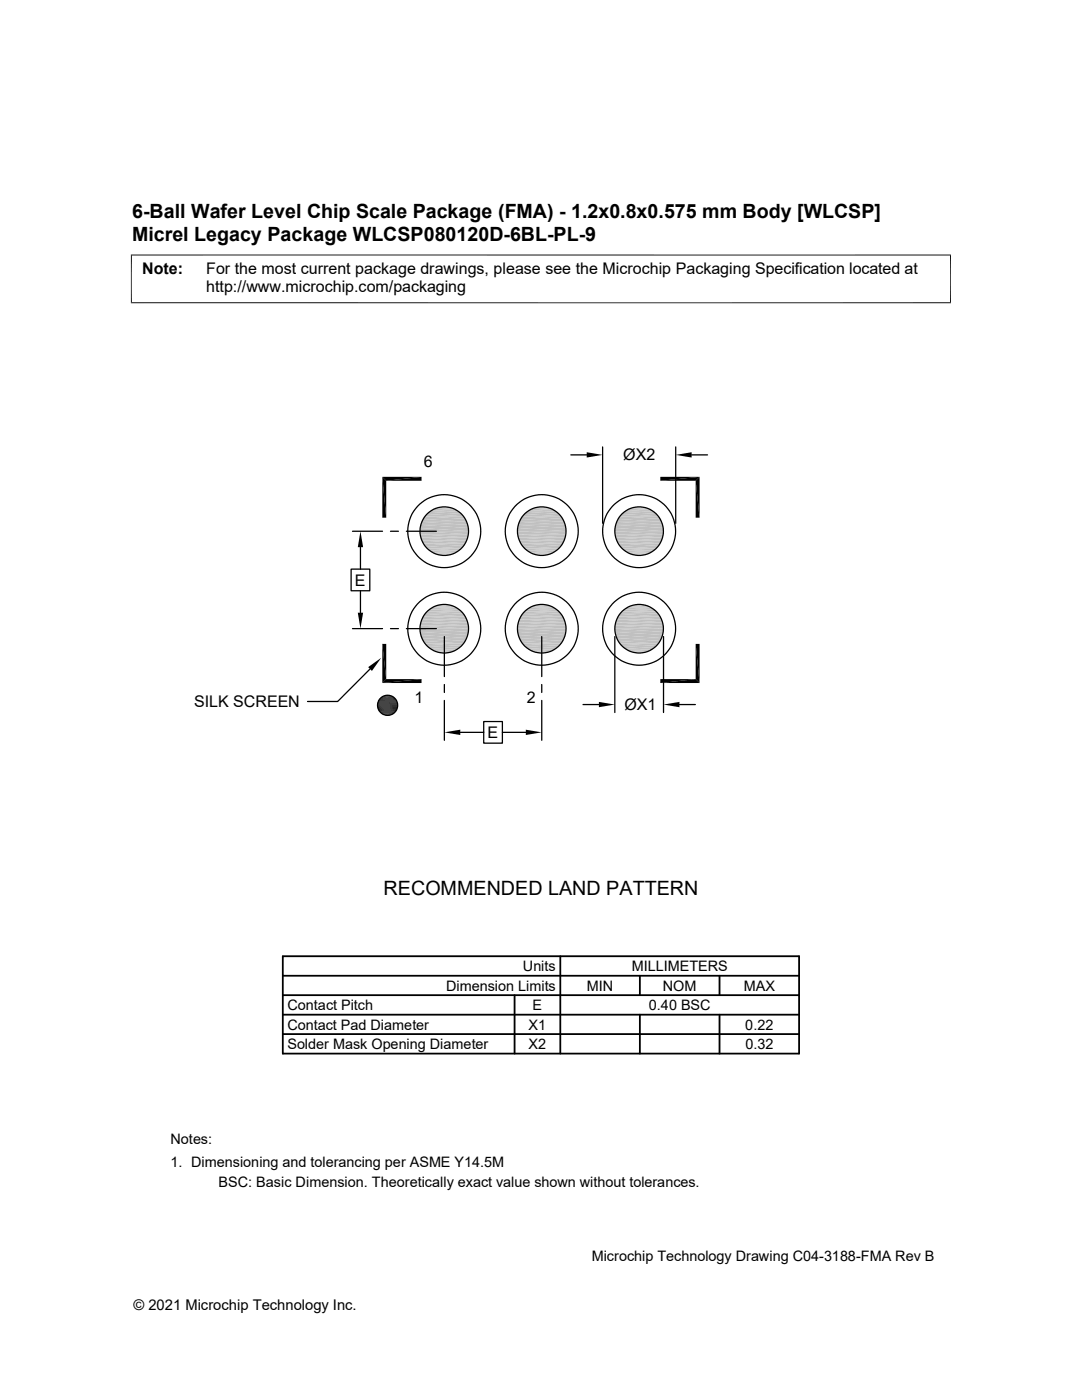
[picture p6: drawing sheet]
<svg xmlns="http://www.w3.org/2000/svg" width="216mm" height="279mm" viewBox="0 0 216 279" stroke-linecap="round" stroke-linejoin="round" font-family="sans-serif">
<g fill="#c0c0c0">
<path d="M88 101.2h1.3z"/>
<path d="M107.5 101.2h1.2z"/>
<path d="M126.9 101.2h1.3z"/>
</g>
<path d="M126.3 101.3h2.5" fill="none" stroke="#c0c0c0" stroke-width=".2"/>
<path d="M126.9 101.2l1.9 .1z" fill="#c0c0c0"/>
<path d="M106.8 101.3h2.5" fill="none" stroke="#c0c0c0" stroke-width=".2"/>
<path d="M107.5 101.2l1.8 .1z" fill="#c0c0c0"/>
<path d="M87.4 101.3h2.5" fill="none" stroke="#c0c0c0" stroke-width=".2"/>
<path d="M88 101.2l1.9 .1z" fill="#c0c0c0"/>
<path d="M86.8 101.4h3.7M106.2 101.4h3.8M125.7 101.4h3.7" fill="none" stroke="#c0c0c0" stroke-width=".21"/>
<path d="M86.2 101.7h4.9M105.7 101.7h4.8M125.1 101.7h4.9" fill="none" stroke="#c0c0c0" stroke-width=".28"/>
<path d="M85.7 102h5.9M105.1 102h6M124.6 102h5.9" fill="none" stroke="#c0c0c0" stroke-width=".36"/>
<path d="M85.2 102.4h6.9M104.6 102.4h6.9M124.1 102.4h6.9" fill="none" stroke="#c0c0c0" stroke-width=".42"/>
<g fill="#c0c0c0">
<path d="M124.1 102.6l7.3 .4h-7.7z"/>
<path d="M124.1 102.6h6.9l.4 .4z"/>
<path d="M104.6 102.6l7.4 .4h-7.8z"/>
<path d="M104.6 102.6h6.9l.5 .4z"/>
<path d="M85.2 102.6l7.3 .4h-7.7z"/>
<path d="M85.2 102.6h6.9l.4 .4z"/>
<path d="M123.7 103l8 .6h-8.4z"/>
<path d="M123.7 103h7.7l.3 .6z"/>
<path d="M104.2 103l8.1 .6h-8.4z"/>
<path d="M104.2 103h7.8l.3 .6z"/>
<path d="M84.8 103l8.1 .6h-8.5z"/>
<path d="M84.8 103h7.7l.4 .6z"/>
<path d="M123.3 103.6l8.7 .5h-9z"/>
<path d="M123.3 103.6h8.4l.3 .5z"/>
<path d="M103.9 103.6l8.7 .5h-9z"/>
<path d="M103.9 103.6h8.4l.3 .5z"/>
<path d="M84.4 103.6l8.7 .5h-8.9z"/>
<path d="M84.4 103.6h8.5l.2 .5z"/>
<path d="M123 104.1l9.2 .7h-9.4z"/>
<path d="M123 104.1h9l.2 .7z"/>
<path d="M103.6 104.1l9.2 .7h-9.4z"/>
<path d="M103.6 104.1h9l.2 .7z"/>
<path d="M84.2 104.1l9.1 .7h-9.4z"/>
<path d="M84.2 104.1h8.9l.2 .7z"/>
<path d="M122.8 104.8l9.6 .6h-9.7z"/>
<path d="M122.8 104.8h9.4l.2 .6z"/>
<path d="M103.4 104.8l9.5 .6h-9.6z"/>
<path d="M103.4 104.8h9.4l.1 .6z"/>
<path d="M83.9 104.8l9.6 .6h-9.7z"/>
<path d="M83.9 104.8h9.4l.2 .6z"/>
<path d="M122.7 105.4l9.7 .6h-9.7z"/>
<path d="M122.7 105.4h9.7v.6z"/>
<path d="M103.3 105.4l9.6 .6h-9.7z"/>
<path d="M103.3 105.4h9.6v.6z"/>
<path d="M83.8 105.4l9.7 .6h-9.7z"/>
<path d="M83.8 105.4h9.7v.6z"/>
<path d="M122.7 106l9.7 .6h-9.7z"/>
<path d="M122.7 106h9.7v.6z"/>
<path d="M103.2 106l9.7 .6h-9.6z"/>
<path d="M103.2 106h9.7v.6z"/>
<path d="M83.8 106l9.7 .6h-9.7z"/>
<path d="M83.8 106h9.7v.6z"/>
<path d="M122.7 106.6l9.5 .7h-9.4z"/>
<path d="M122.7 106.6h9.7l-.2 .7z"/>
<path d="M103.3 106.6l9.5 .7h-9.4z"/>
<path d="M103.3 106.6h9.6l-.1 .7z"/>
<path d="M83.8 106.6l9.5 .7h-9.4z"/>
<path d="M83.8 106.6h9.7l-.2 .7z"/>
<path d="M122.8 107.3l9.2 .6h-9z"/>
<path d="M122.8 107.3h9.4l-.2 .6z"/>
<path d="M103.4 107.3l9.2 .6h-9z"/>
<path d="M103.4 107.3h9.4l-.2 .6z"/>
<path d="M83.9 107.3l9.2 .6h-8.9z"/>
<path d="M83.9 107.3h9.4l-.2 .6z"/>
<path d="M123 107.9l8.7 .5h-8.4z"/>
<path d="M123 107.9h9l-.3 .5z"/>
<path d="M103.6 107.9l8.7 .5h-8.4z"/>
<path d="M103.6 107.9h9l-.3 .5z"/>
<path d="M84.2 107.9l8.7 .5h-8.5z"/>
<path d="M84.2 107.9h8.9l-.2 .5z"/>
<path d="M123.3 108.4l8.1 .6h-7.7z"/>
<path d="M123.3 108.4h8.4l-.3 .6z"/>
<path d="M103.9 108.4l8.1 .6h-7.8z"/>
<path d="M103.9 108.4h8.4l-.3 .6z"/>
<path d="M84.4 108.4l8.1 .6h-7.7z"/>
<path d="M84.4 108.4h8.5l-.4 .6z"/>
<path d="M123.7 109l7.3 .5h-6.9z"/>
<path d="M123.7 109h7.7l-.4 .5z"/>
<path d="M104.2 109l7.3 .5h-6.9z"/>
<path d="M104.2 109h7.8l-.5 .5z"/>
<path d="M84.8 109l7.3 .5h-6.9z"/>
<path d="M84.8 109h7.7l-.4 .5z"/>
</g>
<path d="M85.2 109.7h6.9M104.6 109.7h6.9M124.1 109.7h6.9" fill="none" stroke="#c0c0c0" stroke-width=".42"/>
<path d="M85.7 110h5.9M105.1 110h6M124.6 110h5.9" fill="none" stroke="#c0c0c0" stroke-width=".34"/>
<path d="M86.2 110.4h4.9M105.7 110.4h4.8M125.1 110.4h4.9" fill="none" stroke="#c0c0c0" stroke-width=".3"/>
<path d="M86.8 110.6h3.7M106.2 110.6h3.8M125.7 110.6h3.7" fill="none" stroke="#c0c0c0" stroke-width=".2"/>
<g fill="#c0c0c0">
<path d="M88 110.8h1.3z"/>
<path d="M107.5 110.8h1.2z"/>
<path d="M126.9 110.8h1.3z"/>
<path d="M126.3 110.7l1.9 .1z"/>
</g>
<path d="M126.3 110.8h2.5" fill="none" stroke="#c0c0c0" stroke-width=".2"/>
<path d="M106.8 110.7l1.9 .1z" fill="#c0c0c0"/>
<path d="M106.8 110.8h2.5" fill="none" stroke="#c0c0c0" stroke-width=".2"/>
<path d="M87.4 110.7l1.9 .1z" fill="#c0c0c0"/>
<path d="M87.4 110.8h2.5" fill="none" stroke="#c0c0c0" stroke-width=".2"/>
<g fill="#c0c0c0">
<path d="M88 120.7h1.3z"/>
<path d="M107.5 120.7h1.2z"/>
<path d="M126.9 120.7h1.3z"/>
</g>
<path d="M126.3 120.7h2.5" fill="none" stroke="#c0c0c0" stroke-width=".2"/>
<path d="M126.9 120.7l1.9 .1z" fill="#c0c0c0"/>
<path d="M106.8 120.7h2.5" fill="none" stroke="#c0c0c0" stroke-width=".2"/>
<path d="M107.5 120.7l1.8 .1z" fill="#c0c0c0"/>
<path d="M87.4 120.7h2.5" fill="none" stroke="#c0c0c0" stroke-width=".2"/>
<path d="M88 120.7l1.9 .1z" fill="#c0c0c0"/>
<path d="M86.8 120.9h3.7M106.2 120.9h3.8M125.7 120.9h3.7" fill="none" stroke="#c0c0c0" stroke-width=".2"/>
<path d="M86.2 121.1h4.9M105.7 121.1h4.8M125.1 121.1h4.9" fill="none" stroke="#c0c0c0" stroke-width=".3"/>
<path d="M85.7 121.4h5.9M105.1 121.4h6M124.6 121.4h5.9" fill="none" stroke="#c0c0c0" stroke-width=".34"/>
<path d="M85.2 121.8h6.9M104.6 121.8h6.9M124.1 121.8h6.9" fill="none" stroke="#c0c0c0" stroke-width=".42"/>
<g fill="#c0c0c0">
<path d="M124.1 122l7.3 .5h-7.7z"/>
<path d="M124.1 122h6.9l.4 .5z"/>
<path d="M104.6 122l7.4 .5h-7.8z"/>
<path d="M104.6 122h6.9l.5 .5z"/>
<path d="M85.2 122l7.3 .5h-7.7z"/>
<path d="M85.2 122h6.9l.4 .5z"/>
<path d="M123.7 122.5l8 .5h-8.4z"/>
<path d="M123.7 122.5h7.7l.3 .5z"/>
<path d="M104.2 122.5l8.1 .5h-8.4z"/>
<path d="M104.2 122.5h7.8l.3 .5z"/>
<path d="M84.8 122.5l8.1 .5h-8.5z"/>
<path d="M84.8 122.5h7.7l.4 .5z"/>
<path d="M123.3 123l8.7 .6h-9z"/>
<path d="M123.3 123h8.4l.3 .6z"/>
<path d="M103.9 123l8.7 .6h-9z"/>
<path d="M103.9 123h8.4l.3 .6z"/>
<path d="M84.4 123l8.7 .6h-8.9z"/>
<path d="M84.4 123h8.5l.2 .6z"/>
<path d="M123 123.6l9.2 .6h-9.4z"/>
<path d="M123 123.6h9l.2 .6z"/>
<path d="M103.6 123.6l9.2 .6h-9.4z"/>
<path d="M103.6 123.6h9l.2 .6z"/>
<path d="M84.2 123.6l9.1 .6h-9.4z"/>
<path d="M84.2 123.6h8.9l.2 .6z"/>
<path d="M122.8 124.2l9.6 .6h-9.7z"/>
<path d="M122.8 124.2h9.4l.2 .6z"/>
<path d="M103.4 124.2l9.5 .6h-9.6z"/>
<path d="M103.4 124.2h9.4l.1 .6z"/>
<path d="M83.9 124.2l9.6 .6h-9.7z"/>
<path d="M83.9 124.2h9.4l.2 .6z"/>
<path d="M122.7 124.8l9.7 .7h-9.7z"/>
<path d="M122.7 124.8h9.7v.7z"/>
<path d="M103.3 124.8l9.6 .7h-9.7z"/>
<path d="M103.3 124.8h9.6v.7z"/>
<path d="M83.8 124.8l9.7 .7h-9.7z"/>
<path d="M83.8 124.8h9.7v.7z"/>
<path d="M122.7 125.5l9.7 .6h-9.7z"/>
<path d="M122.7 125.5h9.7v.6z"/>
<path d="M103.2 125.5l9.7 .6h-9.6z"/>
<path d="M103.2 125.5h9.7v.6z"/>
<path d="M83.8 125.5l9.7 .6h-9.7z"/>
<path d="M83.8 125.5h9.7v.6z"/>
<path d="M122.7 126.1l9.5 .6h-9.4z"/>
<path d="M122.7 126.1h9.7l-.2 .6z"/>
<path d="M103.3 126.1l9.5 .6h-9.4z"/>
<path d="M103.3 126.1h9.6l-.1 .6z"/>
<path d="M83.8 126.1l9.5 .6h-9.4z"/>
<path d="M83.8 126.1h9.7l-.2 .6z"/>
<path d="M122.8 126.7l9.2 .6h-9z"/>
<path d="M122.8 126.7h9.4l-.2 .6z"/>
<path d="M103.4 126.7l9.2 .6h-9z"/>
<path d="M103.4 126.7h9.4l-.2 .6z"/>
<path d="M83.9 126.7l9.2 .6h-8.9z"/>
<path d="M83.9 126.7h9.4l-.2 .6z"/>
<path d="M123 127.3l8.7 .6h-8.4z"/>
<path d="M123 127.3h9l-.3 .6z"/>
<path d="M103.6 127.3l8.7 .6h-8.4z"/>
<path d="M103.6 127.3h9l-.3 .6z"/>
<path d="M84.2 127.3l8.7 .6h-8.5z"/>
<path d="M84.2 127.3h8.9l-.2 .6z"/>
<path d="M123.3 127.9l8.1 .5h-7.7z"/>
<path d="M123.3 127.9h8.4l-.3 .5z"/>
<path d="M103.9 127.9l8.1 .5h-7.8z"/>
<path d="M103.9 127.9h8.4l-.3 .5z"/>
<path d="M84.4 127.9l8.1 .5h-7.7z"/>
<path d="M84.4 127.9h8.5l-.4 .5z"/>
<path d="M123.7 128.4l7.3 .5h-6.9z"/>
<path d="M123.7 128.4h7.7l-.4 .5z"/>
<path d="M104.2 128.4l7.3 .5h-6.9z"/>
<path d="M104.2 128.4h7.8l-.5 .5z"/>
<path d="M84.8 128.4l7.3 .5h-6.9z"/>
<path d="M84.8 128.4h7.7l-.4 .5z"/>
</g>
<path d="M85.2 129.1h6.9M104.6 129.1h6.9M124.1 129.1h6.9" fill="none" stroke="#c0c0c0" stroke-width=".42"/>
<path d="M85.7 129.5h5.9M105.1 129.5h6M124.6 129.5h5.9" fill="none" stroke="#c0c0c0" stroke-width=".36"/>
<path d="M86.2 129.8h4.9M105.7 129.8h4.8M125.1 129.8h4.9" fill="none" stroke="#c0c0c0" stroke-width=".28"/>
<path d="M86.8 130.1h3.7M106.2 130.1h3.8M125.7 130.1h3.7" fill="none" stroke="#c0c0c0" stroke-width=".21"/>
<g fill="#c0c0c0">
<path d="M88 130.3h1.3z"/>
<path d="M107.5 130.3h1.2z"/>
<path d="M126.9 130.3h1.3z"/>
<path d="M126.3 130.2l1.9 .1z"/>
</g>
<path d="M126.3 130.2h2.5" fill="none" stroke="#c0c0c0" stroke-width=".2"/>
<path d="M106.8 130.2l1.9 .1z" fill="#c0c0c0"/>
<path d="M106.8 130.2h2.5" fill="none" stroke="#c0c0c0" stroke-width=".2"/>
<path d="M87.4 130.2l1.9 .1z" fill="#c0c0c0"/>
<path d="M87.4 130.2h2.5" fill="none" stroke="#c0c0c0" stroke-width=".2"/>
<g fill="none" stroke="#000" stroke-width=".25">
<path d="M113.9 90.8h3.2M120.2 89.2v15.2M134.8 89.2v15.2M138 90.8h3.2M70.1 113.6h3.7v4.3h-3.7zM70.3 106h6M71.9 109.2v4.4M71.9 117.9v4.4M77.9 106h1.6M81.1 106h6M70.3 125.5h6M73.8 133.5l-6.4 6.5h-6"/>
<path d="M77.9 125.5h1.6M81.1 125.5h6M88.7 127v8M88.7 136.6v1.6M88.7 139.8v7.9M108.1 127v8M108.1 136.6v1.6M108.1 139.8v7.9M122.7 127v15.2M132.4 127v15.2M91.8 146.2h4.7M96.5 144h3.7v4.3h-3.7z"/>
<path d="M100.2 146.2h4.7M116.3 140.6h3.2M135.6 140.6h3.1"/>
<circle cx="88.6" cy="106" r="7.3"/>
<circle cx="88.6" cy="106" r="4.8"/>
<circle cx="108.1" cy="106" r="7.3"/>
<circle cx="108.1" cy="106" r="4.8"/>
<circle cx="127.5" cy="106" r="7.3"/>
<circle cx="127.5" cy="106" r="4.8"/>
<circle cx="88.6" cy="125.5" r="7.3"/>
<circle cx="88.6" cy="125.5" r="4.8"/>
<circle cx="108.1" cy="125.5" r="7.3"/>
<circle cx="108.1" cy="125.5" r="4.8"/>
<circle cx="127.5" cy="125.5" r="7.3"/>
<circle cx="127.5" cy="125.5" r="4.8"/>
<circle cx="77.3" cy="140.8" r="2.01"/>
</g>
<path d="M56.4 194.7h103M56.4 190.8h103v19.5h-103zM56.4 198.6h103M102.7 198.6v11.7M111.8 190.8v19.5M127.7 194.7v3.9M143.6 194.7v3.9M56.4 206.4h103M56.4 202.5h103M127.7 202.5v7.8M143.6 202.5v7.8" fill="none" stroke="#000" stroke-width=".36"/>
<g fill="#000">
<path d="M76.3 95.2l.8 8.1h-.8zM76.3 95.2l.8 .7v7.4zM77.1 95.9l7-.7v.7zM76.3 95.2h7.8l-7 .7zM117.1 90.3l3.1 .5-3.1 .5zM131.8 95.2h7.8l-7.8 .7zM131.8 95.9l7.8-.7-.8 .7zM134.8 90.8l3.2-.5v1zM138.8 95.9l.8 7.4h-.8zM138.8 95.9l.8-.7v8.1zM71.9 106l.6 3.2h-1.1zM71.4 122.3h1.1l-.6 3.2z"/>
<path d="M73.5 133.1l2.6-1.8-1.9 2.6zM76.3 128.5l.8 7-.8 .8zM76.5 138.9l1.8 .1zM76.5 138.9h1.7zM76.7 138.8l1.5 .1zM76.7 138.8h1.3zM76.9 138.8h1.1zM76.9 138.8h.9zM77 138.7l.8 .1zM76.3 128.5h.8v7zM77 138.7h.6zM76.3 136.3l7.8-.8v.8z"/>
<path d="M76.3 136.3l.8-.8h7zM131.8 135.5h7l-7 .8zM131.8 136.3l7-.8 .8 .8zM138.8 128.5l.8 7.8-.8-.8zM138.8 128.5h.8v7.8zM76.3 142.5l1.9 .1zM76.5 142.6l1.5 .1zM76.5 142.6h1.7zM76.7 142.7h1.1zM76.7 142.7h1.3zM76.9 142.7l.7 .1zM76.9 142.7h.9z"/>
<path d="M77 142.8h.6zM88.7 146.2l3.1-.6v1.1zM104.9 145.6l3.2 .6-3.2 .5zM119.5 140.1l3.2 .5-3.2 .5zM132.4 140.6l3.2-.5v1z"/>
</g>
<g fill="none" stroke="#000" stroke-width=".2">
<path d="M26.1 50.9h163.7M26.2 50.8v9.7M189.7 50.8v9.7M26.1 60.4h163.7M75.5 139.9h3.7M75.5 139.7h3.6M75.6 139.6h3.4M75.7 139.4h3.2M75.9 139.3h2.9M76 139.2h2.7M76.2 139.1h2.3M76.3 139h2"/>
<path d="M75.3 140.7h4.1M75.3 140.9h4.1M75.3 141h4.1M75.3 140.5h4.1M75.4 140.3h3.9M75.4 141.2h3.9M75.4 140.1h3.9M75.4 141.4h3.9M75.5 141.6h3.7M75.5 141.8h3.6M75.6 141.9h3.4M75.7 142.1h3.2"/>
<path d="M75.9 142.2h2.9M76 142.4h2.7M76.2 142.5h2.3M76.3 142.6h2"/>
</g>
<g font-size="3.9">
<text x="26.4" y="43.5">6-Ball Wafer Level Chip Scale Package (FMA) - 1.2x0.8x0.575 mm Body [WLCSP]</text>
<text x="26.4" y="48.1">Micrel Legacy Package WLCSP080120D-6BL-PL-9</text>
<text x="76.5" y="178.6">RECOMMENDED LAND PATTERN</text>
</g>
<g font-size="3.2">
<text x="28.4" y="54.7">Note:</text>
<text x="41.1" y="58.3">http://www.microchip.com/packaging</text>
<text x="41.1" y="54.7">For the most current package drawings, please see the Microchip Packaging Specification located at</text>
<text x="84.6" y="93.3">6</text>
<text x="124.4" y="91.9">ØX2</text>
<text x="70.8" y="116.9">E</text>
<text x="38.7" y="141.1">SILK SCREEN</text>
<text x="82.7" y="140.2">1</text>
<text x="105.2" y="140.2">2</text>
<text x="124.6" y="141.7">ØX1</text>
<text x="97.3" y="147.3">E</text>
</g>
<g font-size="2.9">
<text x="89" y="197.7">Dimension Limits</text>
<text x="104.3" y="193.8">Units</text>
<text x="117.1" y="197.7">MIN</text>
<text x="126" y="193.8">MILLIMETERS</text>
<text x="132.3" y="197.7">NOM</text>
<text x="148.4" y="197.7">MAX</text>
<text x="57.3" y="201.6">Contact Pitch</text>
<text x="106.3" y="201.6">E</text>
<text x="129.5" y="201.6">0.40 BSC</text>
<text x="57.3" y="205.5">Contact Pad Diameter</text>
<text x="57.3" y="209.4">Solder Mask Opening Diameter</text>
<text x="105.5" y="205.5">X1</text>
<text x="105.5" y="209.4">X2</text>
<text x="148.7" y="205.5">0.22</text>
<text x="148.7" y="209.4">0.32</text>
<text x="34" y="228.3">Notes:</text>
<text x="34" y="232.9">1. Dimensioning and tolerancing per ASME Y14.5M</text>
<text x="43.6" y="237">BSC: Basic Dimension. Theoretically exact value shown without tolerances.</text>
<text x="118.1" y="251.7">Microchip Technology Drawing C04-3188-FMA Rev B</text>
<text x="26.6" y="261.3">© 2021 Microchip Technology Inc.</text>
</g>
</svg>
